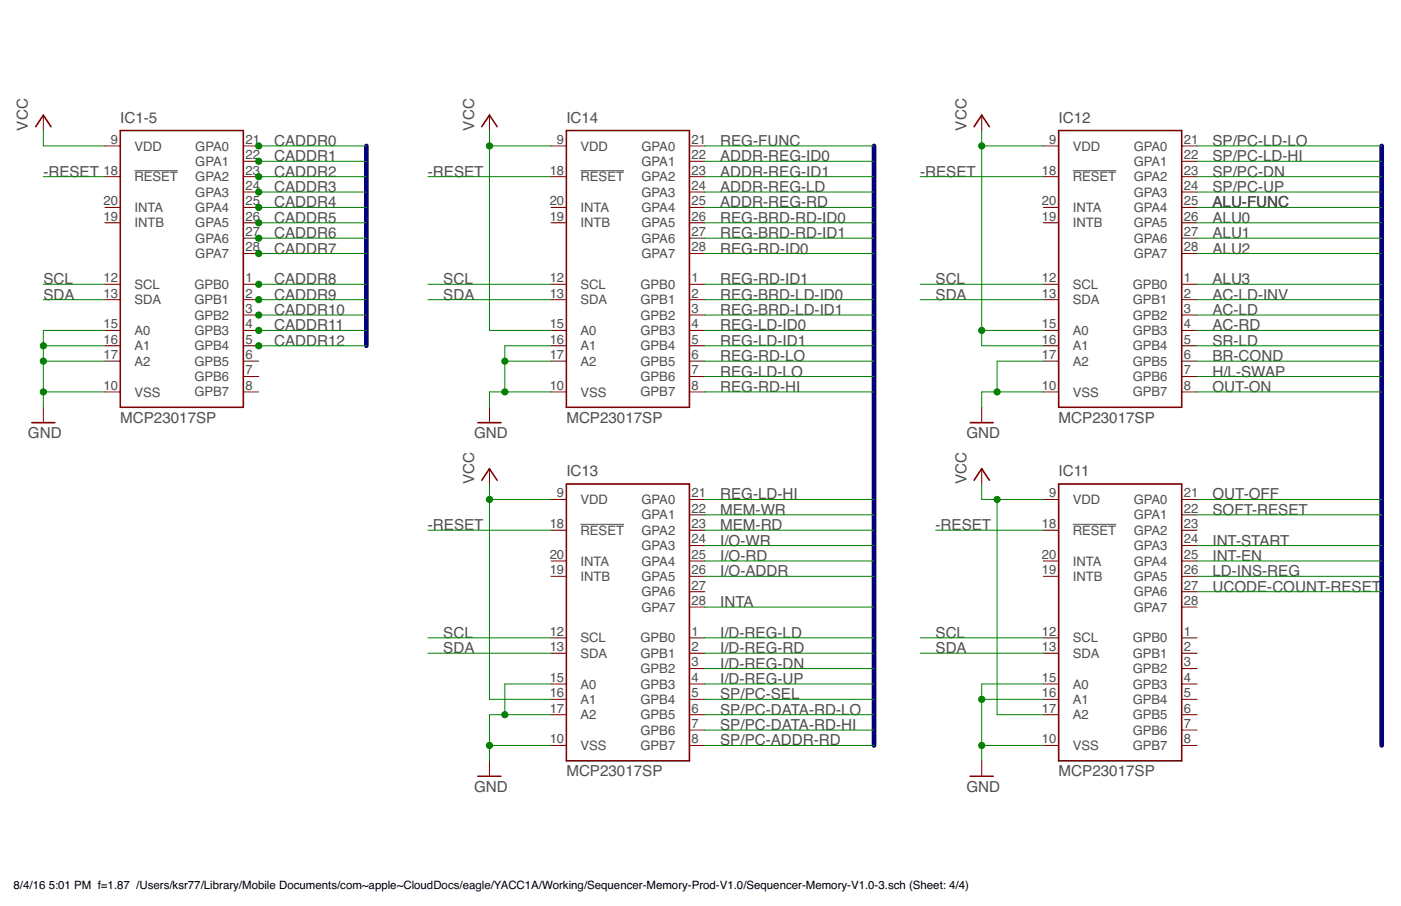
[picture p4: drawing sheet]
<svg xmlns="http://www.w3.org/2000/svg" width="432mm" height="279mm" viewBox="0 0 432 279" stroke-linecap="round" stroke-linejoin="round" font-family="sans-serif">
<path d="M41.4 52.6h13.4M178.9 52.6h13.4M330.6 52.6h13.4M178.9 161.7h13.4M330.6 161.7h13.4" fill="none" stroke="#505050" stroke-width=".31"/>
<g fill="none" stroke="#800000" stroke-width=".49">
<path d="M11 39.1l2.4-3.6 2.3 3.6M148.5 39.1l2.4-3.6 2.3 3.6M300.2 39.1l2.4-3.6 2.3 3.6M37.1 40.3h37.9v85.3h-37.9zM174.6 40.3h37.9v85.3h-37.9zM326.3 40.3h37.9v85.3h-37.9zM9.8 130.3h7.1M147.3 130.3h7.1M299 130.3h7.1M148.5 148.1l2.4-3.6 2.3 3.6M174.6 149.3h37.9v85.3h-37.9zM300.2 148.1l2.4-3.6 2.3 3.6"/>
<path d="M326.3 149.3h37.9v85.3h-37.9zM147.3 239.4h7.1M299 239.4h7.1"/>
</g>
<g fill="none" stroke="#800000" stroke-width=".31">
<path d="M13.4 35.5v4.8M150.9 35.5v4.8M302.6 35.5v4.8M32.3 54.5h4.8M32.3 45h4.8M75 54.5h4.7M75 45h4.7M75 49.7h4.7M75 59.2h4.7M169.8 54.5h4.8M169.8 45h4.8M212.5 54.5h4.7"/>
<path d="M212.5 45h4.7M212.5 49.7h4.7M212.5 59.2h4.7M321.5 54.5h4.8M321.5 45h4.8M364.2 54.5h4.8M364.2 45h4.8M364.2 49.7h4.8M364.2 59.2h4.8M32.3 64h4.8M32.3 68.7h4.8M75 64h4.7"/>
<path d="M75 68.7h4.7M75 73.4h4.7M75 78.2h4.7M169.8 64h4.8M169.8 68.7h4.8M212.5 64h4.7M212.5 68.7h4.7M212.5 73.4h4.7M212.5 78.2h4.7M321.5 64h4.8M321.5 68.7h4.8M364.2 64h4.8"/>
<path d="M364.2 68.7h4.8M364.2 73.4h4.8M364.2 78.2h4.8M32.3 87.7h4.8M32.3 92.4h4.8M75 87.7h4.7M75 92.4h4.7M75 97.2h4.7M169.8 87.7h4.8M169.8 92.4h4.8M212.5 87.7h4.7M212.5 92.4h4.7"/>
<path d="M212.5 97.2h4.7M321.5 87.7h4.8M321.5 92.4h4.8M364.2 87.7h4.8M364.2 92.4h4.8M364.2 97.2h4.8M32.3 101.9h4.8M32.3 106.6h4.8M32.3 111.4h4.8M75 101.9h4.7M75 106.6h4.7M75 111.4h4.7"/>
<path d="M75 116.1h4.7M169.8 101.9h4.8M169.8 106.6h4.8M169.8 111.4h4.8M212.5 101.9h4.7M212.5 106.6h4.7M212.5 111.4h4.7M212.5 116.1h4.7M321.5 101.9h4.8M321.5 106.6h4.8M321.5 111.4h4.8M364.2 101.9h4.8"/>
<path d="M364.2 106.6h4.8M364.2 111.4h4.8M364.2 116.1h4.8M13.4 125.6v4.7M32.3 120.9h4.8M75 120.9h4.7M150.9 125.6v4.7M169.8 120.9h4.8M212.5 120.9h4.7M302.6 125.6v4.7M321.5 120.9h4.8M364.2 120.9h4.8"/>
<path d="M150.9 144.5v4.8M169.8 154h4.8M212.5 154h4.7M212.5 158.8h4.7M302.6 144.5v4.8M321.5 154h4.8M364.2 154h4.8M364.2 158.8h4.8M169.8 163.5h4.8M169.8 173h4.8M169.8 177.7h4.8M212.5 163.5h4.7"/>
<path d="M212.5 173h4.7M212.5 177.7h4.7M212.5 168.3h4.7M321.5 163.5h4.8M321.5 173h4.8M321.5 177.7h4.8M364.2 163.5h4.8M364.2 173h4.8M364.2 177.7h4.8M364.2 168.3h4.8M169.8 196.7h4.8M212.5 196.7h4.7"/>
<path d="M212.5 182.5h4.7M212.5 187.2h4.7M321.5 196.7h4.8M364.2 196.7h4.8M364.2 182.5h4.8M364.2 187.2h4.8M169.8 201.4h4.8M169.8 210.9h4.8M169.8 215.7h4.8M212.5 201.4h4.7M212.5 210.9h4.7M212.5 215.7h4.7"/>
<path d="M212.5 206.2h4.7M321.5 201.4h4.8M321.5 210.9h4.8M321.5 215.7h4.8M364.2 201.4h4.8M364.2 210.9h4.8M364.2 215.7h4.8M364.2 206.2h4.8M150.9 234.6v4.8M169.8 220.4h4.8M169.8 229.9h4.8M212.5 220.4h4.7"/>
<path d="M212.5 225.1h4.7M212.5 229.9h4.7M302.6 234.6v4.8M321.5 220.4h4.8M321.5 229.9h4.8M364.2 220.4h4.8M364.2 225.1h4.8M364.2 229.9h4.8"/>
</g>
<path d="M112.9 45v61.6M269.4 45v184.9M425.9 45v184.9" fill="none" stroke="#000080" stroke-width="1.4"/>
<g fill="none" stroke="#008000" stroke-width=".31">
<path d="M13.4 40.3v4.7h18.9M13.4 54.5h18.9M79.7 45h33.2M79.7 54.5h33.2M79.7 49.7h33.2M79.7 59.2h33.2M131.9 54.5h37.9M150.9 40.3v61.6h18.9M150.9 45h18.9M217.2 45h52.2M217.2 54.5h52.2M217.2 49.7h52.2"/>
<path d="M217.2 59.2h52.2M283.6 54.5h37.9M302.6 40.3v66.3h18.9M302.6 45h18.9M369 45h56.9M369 54.5h56.9M369 49.7h56.9M369 59.2h56.9M79.7 64h33.2M79.7 68.7h33.2M79.7 73.4h33.2M79.7 78.2h33.2"/>
<path d="M217.2 64h52.2M217.2 68.7h52.2M217.2 73.4h52.2M217.2 78.2h52.2M369 64h56.9M369 68.7h56.9M369 73.4h56.9M369 78.2h56.9M13.4 87.7h18.9M13.4 92.4h18.9M79.7 87.7h33.2M79.7 92.4h33.2"/>
<path d="M79.7 97.2h33.2M131.9 87.7h37.9M131.9 92.4h37.9M217.2 87.7h52.2M217.2 92.4h52.2M217.2 97.2h52.2M283.6 87.7h37.9M283.6 92.4h37.9M369 87.7h56.9M369 92.4h56.9M369 97.2h56.9M13.4 111.4h18.9"/>
<path d="M13.4 106.6h18.9M32.3 101.9h-18.9v23.7M79.7 106.6h33.2M79.7 101.9h33.2M155.6 111.4h14.2M169.8 106.6h-14.2v14.3M217.2 111.4h52.2M217.2 106.6h52.2M217.2 101.9h52.2M217.2 116.1h52.2M302.6 101.9h18.9M321.5 111.4h-14.2v9.5"/>
<path d="M369 111.4h56.9M369 106.6h56.9M369 101.9h56.9M369 116.1h56.9M13.4 120.9h18.9M169.8 120.9h-18.9v4.7M217.2 120.9h52.2M321.5 120.9h-18.9v4.7M369 120.9h56.9M150.9 149.3v66.4h18.9M150.9 154h18.9M217.2 154h52.2"/>
<path d="M217.2 158.8h52.2M302.6 149.3v4.7h18.9M307.3 154v66.4h14.2M369 154h56.9M369 158.8h56.9M131.9 163.5h37.9M217.2 163.5h52.2M217.2 168.3h52.2M217.2 173h52.2M217.2 177.7h52.2M288.4 163.5h33.1M369 168.3h56.9"/>
<path d="M369 173h56.9M369 177.7h56.9M131.9 196.7h37.9M217.2 196.7h52.2M217.2 187.2h52.2M283.6 196.7h37.9M369 182.5h56.9M131.9 201.4h37.9M169.8 210.9h-14.2v9.5M217.2 210.9h52.2M217.2 215.7h52.2M217.2 201.4h52.2"/>
<path d="M217.2 206.2h52.2M283.6 201.4h37.9M302.6 215.7h18.9M321.5 210.9h-18.9v23.7M150.9 229.9h18.9M169.8 220.4h-18.9v14.2M217.2 229.9h52.2M217.2 220.4h52.2M217.2 225.1h52.2M302.6 229.9h18.9"/>
</g>
<g fill="#008000" stroke="#008000" stroke-width=".31">
<circle cx="302.6" cy="229.9" r=".95"/>
<circle cx="302.6" cy="215.7" r=".95"/>
<circle cx="307.3" cy="120.9" r=".95"/>
<circle cx="150.9" cy="229.9" r=".95"/>
<circle cx="155.6" cy="220.4" r=".95"/>
<circle cx="155.6" cy="120.9" r=".95"/>
<circle cx="155.6" cy="111.4" r=".95"/>
<circle cx="13.4" cy="106.6" r=".95"/>
<circle cx="13.4" cy="120.9" r=".95"/>
<circle cx="13.4" cy="111.4" r=".95"/>
<circle cx="307.3" cy="154" r=".95"/>
<circle cx="302.6" cy="45" r=".95"/>
<circle cx="302.6" cy="101.9" r=".95"/>
<circle cx="150.9" cy="154" r=".95"/>
<circle cx="150.9" cy="45" r=".95"/>
<circle cx="79.7" cy="45" r=".95"/>
<circle cx="79.7" cy="49.7" r=".95"/>
<circle cx="79.7" cy="54.5" r=".95"/>
<circle cx="79.7" cy="59.2" r=".95"/>
<circle cx="79.7" cy="64" r=".95"/>
<circle cx="79.7" cy="68.7" r=".95"/>
<circle cx="79.7" cy="73.4" r=".95"/>
<circle cx="79.7" cy="78.2" r=".95"/>
<circle cx="79.7" cy="87.7" r=".95"/>
<circle cx="79.7" cy="92.4" r=".95"/>
<circle cx="79.7" cy="97.2" r=".95"/>
<circle cx="79.7" cy="101.9" r=".95"/>
<circle cx="79.7" cy="106.6" r=".95"/>
</g>
<g font-size="4.7" fill="#505050">
<text x="8.6" y="40.3" transform="rotate(-90 8.6 40.3)">VCC</text>
<text x="37.1" y="37.9">IC1-5</text>
<text x="146.1" y="40.3" transform="rotate(-90 146.1 40.3)">VCC</text>
<text x="174.6" y="37.9">IC14</text>
<text x="297.8" y="40.3" transform="rotate(-90 297.8 40.3)">VCC</text>
<text x="326.3" y="37.9">IC12</text>
<text x="84.5" y="45">CADDR0</text>
<text x="222" y="45">REG-FUNC</text>
<text x="373.7" y="45">SP/PC-LD-LO</text>
<text x="84.5" y="49.7">CADDR1</text>
<text x="222" y="49.7">ADDR-REG-ID0</text>
<text x="373.7" y="49.7">SP/PC-LD-HI</text>
<text x="13.4" y="54.5">-RESET</text>
<text x="84.5" y="54.5">CADDR2</text>
<text x="84.5" y="59.2">CADDR3</text>
<text x="131.9" y="54.5">-RESET</text>
<text x="222" y="54.5">ADDR-REG-ID1</text>
<text x="222" y="59.2">ADDR-REG-LD</text>
<text x="283.6" y="54.5">-RESET</text>
<text x="373.7" y="54.5">SP/PC-DN</text>
<text x="373.7" y="59.2">SP/PC-UP</text>
<text x="84.5" y="64">CADDR4</text>
<text x="222" y="64">ADDR-REG-RD</text>
<text x="373.7" y="64">ALU-FUNC</text>
<text x="84.5" y="68.7">CADDR5</text>
<text x="222" y="68.7">REG-BRD-RD-ID0</text>
<text x="373.7" y="68.7">ALU0</text>
<text x="84.5" y="73.4">CADDR6</text>
<text x="222" y="73.4">REG-BRD-RD-ID1</text>
<text x="373.7" y="73.4">ALU1</text>
<text x="84.5" y="78.2">CADDR7</text>
<text x="222" y="78.2">REG-RD-ID0</text>
<text x="373.7" y="78.2">ALU2</text>
<text x="13.4" y="87.7">SCL</text>
<text x="84.5" y="87.7">CADDR8</text>
<text x="136.6" y="87.7">SCL</text>
<text x="222" y="87.7">REG-RD-ID1</text>
<text x="288.4" y="87.7">SCL</text>
<text x="373.7" y="87.7">ALU3</text>
<text x="13.4" y="92.4">SDA</text>
<text x="84.5" y="92.4">CADDR9</text>
<text x="136.6" y="92.4">SDA</text>
<text x="222" y="92.4">REG-BRD-LD-ID0</text>
<text x="288.4" y="92.4">SDA</text>
<text x="373.7" y="92.4">AC-LD-INV</text>
<text x="84.5" y="97.2">CADDR10</text>
<text x="84.5" y="101.9">CADDR11</text>
<text x="222" y="97.2">REG-BRD-LD-ID1</text>
<text x="222" y="101.9">REG-LD-ID0</text>
<text x="373.7" y="97.2">AC-LD</text>
<text x="373.7" y="101.9">AC-RD</text>
<text x="84.5" y="106.6">CADDR12</text>
<text x="222" y="106.6">REG-LD-ID1</text>
<text x="373.7" y="106.6">SR-LD</text>
<text x="222" y="111.4">REG-RD-LO</text>
<text x="373.7" y="111.4">BR-COND</text>
<text x="222" y="116.1">REG-LD-LO</text>
<text x="373.7" y="116.1">H/L-SWAP</text>
<text x="222" y="120.9">REG-RD-HI</text>
<text x="373.7" y="120.9">OUT-ON</text>
<text x="37.1" y="130.3">MCP23017SP</text>
<text x="174.6" y="130.3">MCP23017SP</text>
<text x="326.3" y="130.3">MCP23017SP</text>
<text x="8.6" y="135.1">GND</text>
<text x="146.1" y="135.1">GND</text>
<text x="297.8" y="135.1">GND</text>
<text x="146.1" y="149.3" transform="rotate(-90 146.1 149.3)">VCC</text>
<text x="174.6" y="146.9">IC13</text>
<text x="297.8" y="149.3" transform="rotate(-90 297.8 149.3)">VCC</text>
<text x="326.3" y="146.9">IC11</text>
<text x="222" y="154">REG-LD-HI</text>
<text x="373.7" y="154">OUT-OFF</text>
<text x="222" y="158.8">MEM-WR</text>
<text x="373.7" y="158.8">SOFT-RESET</text>
<text x="131.9" y="163.5">-RESET</text>
<text x="222" y="163.5">MEM-RD</text>
<text x="288.4" y="163.5">-RESET</text>
<text x="222" y="168.3">I/O-WR</text>
<text x="222" y="173">I/O-RD</text>
<text x="373.7" y="168.3">INT-START</text>
<text x="373.7" y="173">INT-EN</text>
<text x="222" y="177.7">I/O-ADDR</text>
<text x="373.7" y="177.7">LD-INS-REG</text>
<text x="373.7" y="182.5">UCODE-COUNT-RESET</text>
<text x="222" y="187.2">INTA</text>
<text x="136.6" y="196.7">SCL</text>
<text x="222" y="196.7">I/D-REG-LD</text>
<text x="288.4" y="196.7">SCL</text>
<text x="136.6" y="201.4">SDA</text>
<text x="222" y="201.4">I/D-REG-RD</text>
<text x="288.4" y="201.4">SDA</text>
<text x="222" y="206.2">I/D-REG-DN</text>
<text x="222" y="210.9">I/D-REG-UP</text>
<text x="222" y="215.7">SP/PC-SEL</text>
<text x="222" y="220.4">SP/PC-DATA-RD-LO</text>
<text x="222" y="225.1">SP/PC-DATA-RD-HI</text>
<text x="222" y="229.9">SP/PC-ADDR-RD</text>
<text x="174.6" y="239.4">MCP23017SP</text>
<text x="326.3" y="239.4">MCP23017SP</text>
<text x="146.1" y="244.1">GND</text>
<text x="297.8" y="244.1">GND</text>
</g>
<g font-size="4" fill="#505050">
<text x="34.2" y="44.3">9</text>
<text x="41.4" y="46.4">VDD</text>
<text x="60.2" y="46.4">GPA0</text>
<text x="75.7" y="44.3">21</text>
<text x="171.7" y="44.3">9</text>
<text x="178.9" y="46.4">VDD</text>
<text x="197.7" y="46.4">GPA0</text>
<text x="213.2" y="44.3">21</text>
<text x="323.4" y="44.3">9</text>
<text x="330.6" y="46.4">VDD</text>
<text x="349.4" y="46.4">GPA0</text>
<text x="364.9" y="44.3">21</text>
<text x="31.9" y="53.8">18</text>
<text x="60.2" y="51.2">GPA1</text>
<text x="75.7" y="49.1">22</text>
<text x="75.7" y="53.8">23</text>
<text x="169.4" y="53.8">18</text>
<text x="197.7" y="51.2">GPA1</text>
<text x="213.2" y="49.1">22</text>
<text x="213.2" y="53.8">23</text>
<text x="321.2" y="53.8">18</text>
<text x="349.4" y="51.2">GPA1</text>
<text x="364.9" y="49.1">22</text>
<text x="364.9" y="53.8">23</text>
<text x="41.4" y="55.9">RESET</text>
<text x="60.2" y="55.9">GPA2</text>
<text x="75.7" y="58.6">24</text>
<text x="178.9" y="55.9">RESET</text>
<text x="197.7" y="55.9">GPA2</text>
<text x="213.2" y="58.6">24</text>
<text x="330.6" y="55.9">RESET</text>
<text x="349.4" y="55.9">GPA2</text>
<text x="364.9" y="58.6">24</text>
<text x="31.9" y="63.3">20</text>
<text x="41.4" y="65.4">INTA</text>
<text x="60.2" y="60.6">GPA3</text>
<text x="60.2" y="65.4">GPA4</text>
<text x="75.7" y="63.3">25</text>
<text x="169.4" y="63.3">20</text>
<text x="178.9" y="65.4">INTA</text>
<text x="197.7" y="60.6">GPA3</text>
<text x="197.7" y="65.4">GPA4</text>
<text x="213.2" y="63.3">25</text>
<text x="321.2" y="63.3">20</text>
<text x="330.6" y="65.4">INTA</text>
<text x="349.4" y="60.6">GPA3</text>
<text x="349.4" y="65.4">GPA4</text>
<text x="364.9" y="63.3">25</text>
<text x="31.9" y="68">19</text>
<text x="41.4" y="70.1">INTB</text>
<text x="60.2" y="70.1">GPA5</text>
<text x="75.7" y="68">26</text>
<text x="169.4" y="68">19</text>
<text x="178.9" y="70.1">INTB</text>
<text x="197.7" y="70.1">GPA5</text>
<text x="213.2" y="68">26</text>
<text x="321.2" y="68">19</text>
<text x="330.6" y="70.1">INTB</text>
<text x="349.4" y="70.1">GPA5</text>
<text x="364.9" y="68">26</text>
<text x="60.2" y="74.9">GPA6</text>
<text x="75.7" y="72.8">27</text>
<text x="75.7" y="77.5">28</text>
<text x="197.7" y="74.9">GPA6</text>
<text x="213.2" y="72.8">27</text>
<text x="213.2" y="77.5">28</text>
<text x="349.4" y="74.9">GPA6</text>
<text x="364.9" y="72.8">27</text>
<text x="364.9" y="77.5">28</text>
<text x="60.2" y="79.6">GPA7</text>
<text x="197.7" y="79.6">GPA7</text>
<text x="349.4" y="79.6">GPA7</text>
<text x="31.9" y="87">12</text>
<text x="41.4" y="89.1">SCL</text>
<text x="59.9" y="89.1">GPB0</text>
<text x="75.7" y="87">1</text>
<text x="169.4" y="87">12</text>
<text x="178.9" y="89.1">SCL</text>
<text x="197.4" y="89.1">GPB0</text>
<text x="213.2" y="87">1</text>
<text x="321.2" y="87">12</text>
<text x="330.6" y="89.1">SCL</text>
<text x="349.1" y="89.1">GPB0</text>
<text x="364.9" y="87">1</text>
<text x="31.9" y="91.7">13</text>
<text x="41.4" y="93.8">SDA</text>
<text x="59.9" y="93.8">GPB1</text>
<text x="75.7" y="91.7">2</text>
<text x="169.4" y="91.7">13</text>
<text x="178.9" y="93.8">SDA</text>
<text x="197.4" y="93.8">GPB1</text>
<text x="213.2" y="91.7">2</text>
<text x="321.2" y="91.7">13</text>
<text x="330.6" y="93.8">SDA</text>
<text x="349.1" y="93.8">GPB1</text>
<text x="364.9" y="91.7">2</text>
<text x="31.9" y="101.2">15</text>
<text x="59.9" y="98.6">GPB2</text>
<text x="75.7" y="96.5">3</text>
<text x="75.7" y="101.2">4</text>
<text x="169.4" y="101.2">15</text>
<text x="197.4" y="98.6">GPB2</text>
<text x="213.2" y="96.5">3</text>
<text x="213.2" y="101.2">4</text>
<text x="321.2" y="101.2">15</text>
<text x="349.1" y="98.6">GPB2</text>
<text x="364.9" y="96.5">3</text>
<text x="364.9" y="101.2">4</text>
<text x="31.9" y="106">16</text>
<text x="41.4" y="103.3">A0</text>
<text x="59.9" y="103.3">GPB3</text>
<text x="75.7" y="106">5</text>
<text x="169.4" y="106">16</text>
<text x="178.9" y="103.3">A0</text>
<text x="197.4" y="103.3">GPB3</text>
<text x="213.2" y="106">5</text>
<text x="321.2" y="106">16</text>
<text x="330.6" y="103.3">A0</text>
<text x="349.1" y="103.3">GPB3</text>
<text x="364.9" y="106">5</text>
<text x="31.9" y="110.7">17</text>
<text x="41.4" y="108.1">A1</text>
<text x="41.4" y="112.8">A2</text>
<text x="59.9" y="108">GPB4</text>
<text x="59.9" y="112.8">GPB5</text>
<text x="75.7" y="110.7">6</text>
<text x="169.4" y="110.7">17</text>
<text x="178.9" y="108.1">A1</text>
<text x="178.9" y="112.8">A2</text>
<text x="197.4" y="108">GPB4</text>
<text x="197.4" y="112.8">GPB5</text>
<text x="213.2" y="110.7">6</text>
<text x="321.2" y="110.7">17</text>
<text x="330.6" y="108.1">A1</text>
<text x="330.6" y="112.8">A2</text>
<text x="349.1" y="108">GPB4</text>
<text x="349.1" y="112.8">GPB5</text>
<text x="364.9" y="110.7">6</text>
<text x="59.9" y="117.5">GPB6</text>
<text x="75.7" y="115.4">7</text>
<text x="197.4" y="117.5">GPB6</text>
<text x="213.2" y="115.4">7</text>
<text x="349.1" y="117.5">GPB6</text>
<text x="364.9" y="115.4">7</text>
<text x="31.9" y="120.2">10</text>
<text x="41.4" y="122.3">VSS</text>
<text x="59.9" y="122.3">GPB7</text>
<text x="75.7" y="120.2">8</text>
<text x="169.4" y="120.2">10</text>
<text x="178.9" y="122.3">VSS</text>
<text x="197.4" y="122.3">GPB7</text>
<text x="213.2" y="120.2">8</text>
<text x="321.2" y="120.2">10</text>
<text x="330.6" y="122.3">VSS</text>
<text x="349.1" y="122.3">GPB7</text>
<text x="364.9" y="120.2">8</text>
<text x="171.7" y="153.4">9</text>
<text x="178.9" y="155.5">VDD</text>
<text x="197.7" y="155.5">GPA0</text>
<text x="213.2" y="153.4">21</text>
<text x="323.4" y="153.4">9</text>
<text x="330.6" y="155.5">VDD</text>
<text x="349.4" y="155.5">GPA0</text>
<text x="364.9" y="153.4">21</text>
<text x="197.7" y="160.2">GPA1</text>
<text x="213.2" y="158.1">22</text>
<text x="349.4" y="160.2">GPA1</text>
<text x="364.9" y="158.1">22</text>
<text x="169.4" y="162.9">18</text>
<text x="178.9" y="164.9">RESET</text>
<text x="197.7" y="164.9">GPA2</text>
<text x="213.2" y="162.9">23</text>
<text x="213.2" y="167.6">24</text>
<text x="321.2" y="162.9">18</text>
<text x="330.6" y="164.9">RESET</text>
<text x="349.4" y="164.9">GPA2</text>
<text x="364.9" y="162.9">23</text>
<text x="364.9" y="167.6">24</text>
<text x="169.4" y="172.3">20</text>
<text x="197.7" y="169.7">GPA3</text>
<text x="213.2" y="172.3">25</text>
<text x="321.2" y="172.3">20</text>
<text x="349.4" y="169.7">GPA3</text>
<text x="364.9" y="172.3">25</text>
<text x="169.4" y="177.1">19</text>
<text x="178.9" y="174.4">INTA</text>
<text x="178.9" y="179.2">INTB</text>
<text x="197.7" y="174.4">GPA4</text>
<text x="197.7" y="179.2">GPA5</text>
<text x="213.2" y="177.1">26</text>
<text x="321.2" y="177.1">19</text>
<text x="330.6" y="174.4">INTA</text>
<text x="330.6" y="179.2">INTB</text>
<text x="349.4" y="174.4">GPA4</text>
<text x="349.4" y="179.2">GPA5</text>
<text x="364.9" y="177.1">26</text>
<text x="197.7" y="183.9">GPA6</text>
<text x="213.2" y="181.8">27</text>
<text x="349.4" y="183.9">GPA6</text>
<text x="364.9" y="181.8">27</text>
<text x="197.7" y="188.6">GPA7</text>
<text x="213.2" y="186.6">28</text>
<text x="349.4" y="188.6">GPA7</text>
<text x="364.9" y="186.6">28</text>
<text x="169.4" y="196">12</text>
<text x="213.2" y="196">1</text>
<text x="321.2" y="196">12</text>
<text x="364.9" y="196">1</text>
<text x="169.4" y="200.8">13</text>
<text x="178.9" y="198.1">SCL</text>
<text x="178.9" y="202.9">SDA</text>
<text x="197.4" y="198.1">GPB0</text>
<text x="197.4" y="202.9">GPB1</text>
<text x="213.2" y="200.8">2</text>
<text x="321.2" y="200.8">13</text>
<text x="330.6" y="198.1">SCL</text>
<text x="330.6" y="202.9">SDA</text>
<text x="349.1" y="198.1">GPB0</text>
<text x="349.1" y="202.9">GPB1</text>
<text x="364.9" y="200.8">2</text>
<text x="197.4" y="207.6">GPB2</text>
<text x="213.2" y="205.5">3</text>
<text x="349.1" y="207.6">GPB2</text>
<text x="364.9" y="205.5">3</text>
<text x="169.4" y="210.3">15</text>
<text x="169.4" y="215">16</text>
<text x="178.9" y="212.3">A0</text>
<text x="197.4" y="212.3">GPB3</text>
<text x="213.2" y="210.3">4</text>
<text x="213.2" y="215">5</text>
<text x="321.2" y="210.3">15</text>
<text x="321.2" y="215">16</text>
<text x="330.6" y="212.3">A0</text>
<text x="349.1" y="212.3">GPB3</text>
<text x="364.9" y="210.3">4</text>
<text x="364.9" y="215">5</text>
<text x="169.4" y="219.7">17</text>
<text x="178.9" y="217.1">A1</text>
<text x="178.9" y="221.8">A2</text>
<text x="197.4" y="217.1">GPB4</text>
<text x="197.4" y="221.8">GPB5</text>
<text x="213.2" y="219.7">6</text>
<text x="321.2" y="219.7">17</text>
<text x="330.6" y="217.1">A1</text>
<text x="330.6" y="221.8">A2</text>
<text x="349.1" y="217.1">GPB4</text>
<text x="349.1" y="221.8">GPB5</text>
<text x="364.9" y="219.7">6</text>
<text x="197.4" y="226.6">GPB6</text>
<text x="213.2" y="224.5">7</text>
<text x="349.1" y="226.6">GPB6</text>
<text x="364.9" y="224.5">7</text>
<text x="169.4" y="229.2">10</text>
<text x="178.9" y="231.3">VSS</text>
<text x="197.4" y="231.3">GPB7</text>
<text x="213.2" y="229.2">8</text>
<text x="321.2" y="229.2">10</text>
<text x="330.6" y="231.3">VSS</text>
<text x="349.1" y="231.3">GPB7</text>
<text x="364.9" y="229.2">8</text>
</g>
<g font-size="3.5">
<text x="4.2" y="274.2">8/4/16</text>
<text x="15" y="274.2">5:01 PM f=1.87 /Users/ksr77/Library/Mobile Documents/com~apple~CloudDocs/eagle/YACC1A/Working/Sequencer-Memory-Prod-V1.0/Sequencer-Memory-V1.0-3.sch (Sheet: 4/4)</text>
</g>
</svg>
